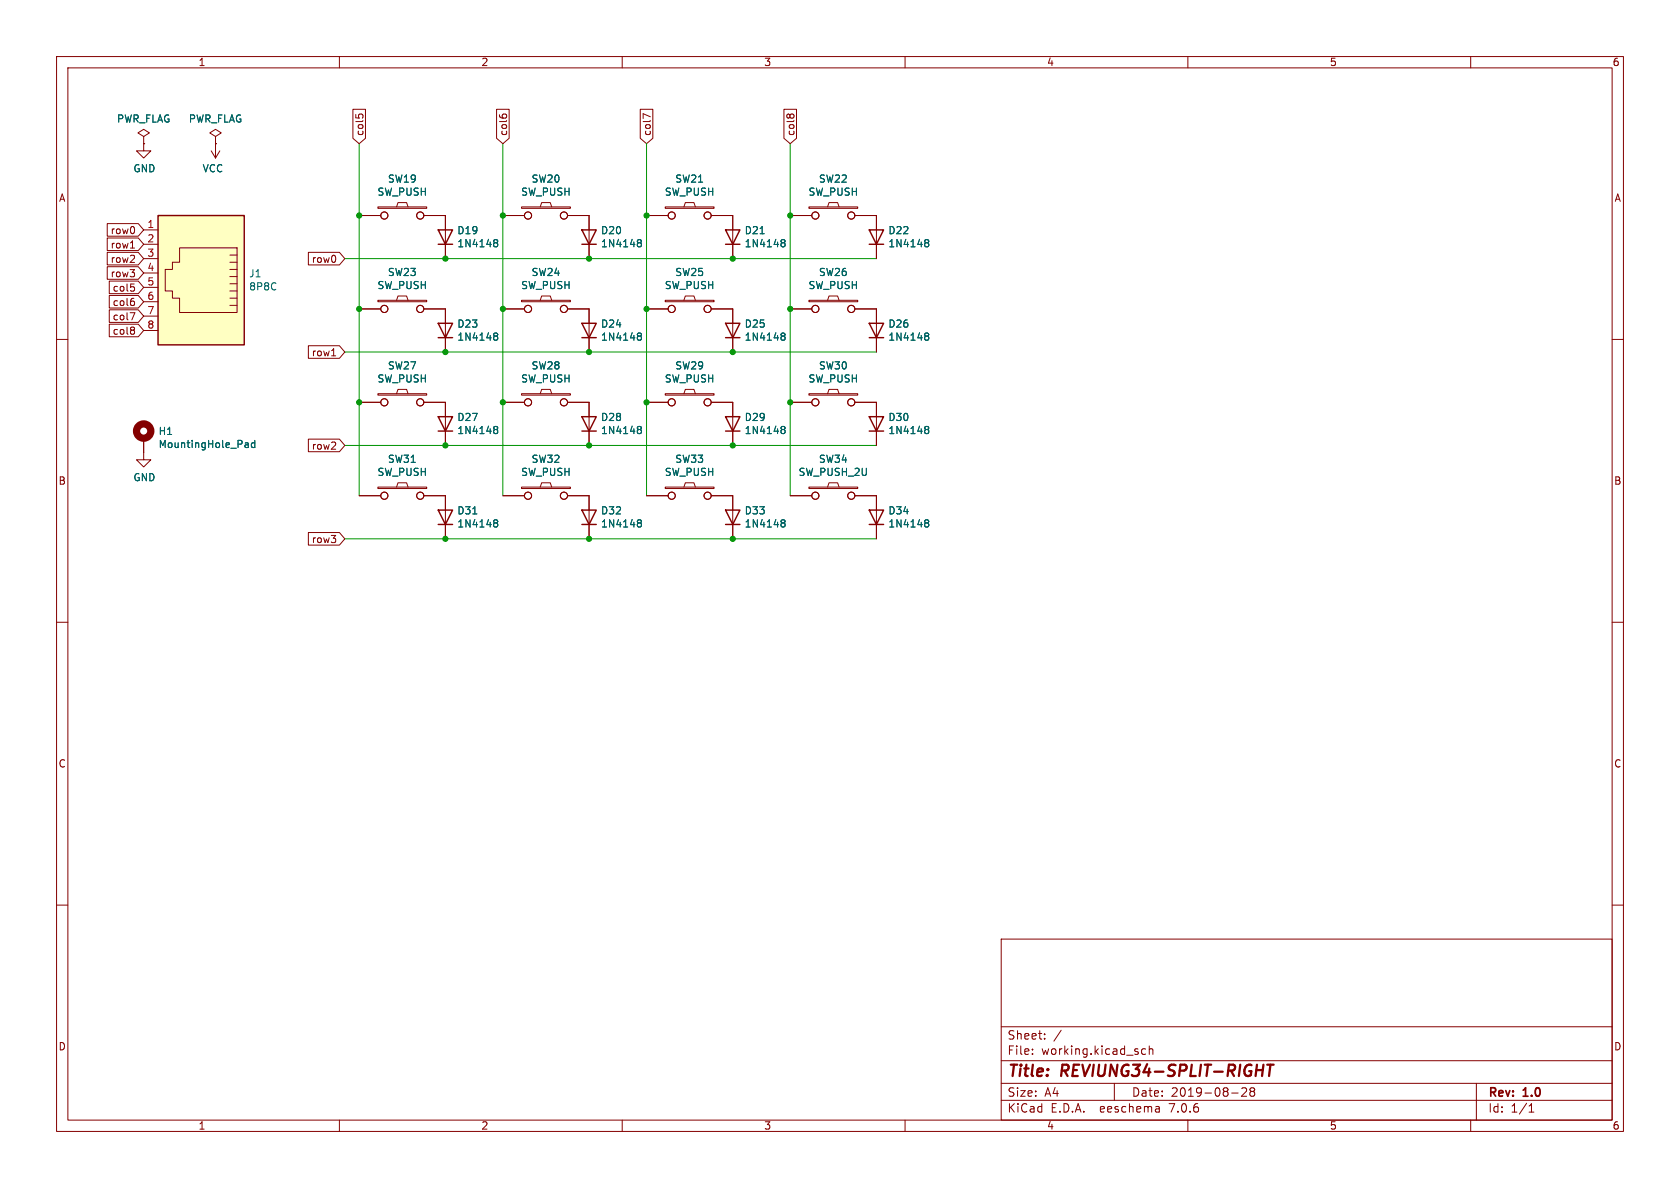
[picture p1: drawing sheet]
<svg xmlns="http://www.w3.org/2000/svg" width="297mm" height="210mm" viewBox="0 0 297 210" stroke-linecap="round" stroke-linejoin="round" font-family="sans-serif">
<g fill="none" stroke="#840000" stroke-width=".18">
<path d="M10 10h277v190h-277zM12 12h273v186h-273zM60 10v2M62.4 19.3h2.2v5.1l-1.1 1-1.1-1zM87.8 19.3h2.2v5.1l-1.1 1-1.1-1zM110 10v2M113.2 19.3h2.2v5.1l-1.1 1-1.1-1zM138.6 19.3h2.2v5.1l-1.1 1-1.1-1zM160 10v2M210 10v2M260 10v2M19 39.5h5.4l1 1.1-1 1.2h-5.4z"/>
<path d="M25.4 25.4v1.3h1.3l-1.3 1.2-1.3-1.2h1.3M25.4 24.1l1-.6-1-.6-1 .6 1 .6v1.3M25.4 25.4h.1M37.3 26.7l.8 1.2M38.1 24.1l1-.6-1-.6-1 .6 1 .6v1.3M38.1 25.4h.1M38.1 25.4v2.5M38.9 26.7l-.8 1.2M62.9 20.2v.6M63.4 20.4l.2-.2h.3l.3 .2M63.5 38.1h3.8M66.8 36.6h8.6v.2h-8.6z"/>
<path d="M70.1 36.6l.3-.8h1.5l.2 .8M74.9 38.1h3.8v7.6M88.3 20.3v.2M88.8 20.4l.2-.2h.3l.3 .2M88.9 38.1h3.8M92.2 36.6h8.6v.2h-8.6zM95.5 36.6l.3-.8h1.5l.2 .8M100.3 38.1h3.8v7.6M114.3 38.1h3.8M115 20.6l-1.3-.5v.8M117.6 36.6h8.6v.2h-8.6zM120.9 36.6l.3-.8h1.5l.2 .8"/>
<path d="M125.7 38.1h3.8v7.6M139.1 20.4l.2-.2 .3 .2 .3-.2h.2l.3 .2M139.7 38.1h3.8M143 36.6h8.6v.2h-8.6zM146.3 36.6l.3-.8h1.5l.2 .8M151.1 38.1h3.8v7.6M10 60h2M19 42.1h5.4l1 1.1-1 1.1h-5.4zM19 44.6h5.4l1 1.1-1 1.1h-5.4zM19 47.1h5.4l1 1.2-1 1.1h-5.4zM19.3 54.8h5.1l1 1.1-1 1.1h-5.1zM19.3 49.7h5.1l1 1.1-1 1.1h-5.1z"/>
<path d="M19.3 52.2h5.1l1 1.1-1 1.2h-5.1zM19.3 57.3h5.1l1 1.1-1 1.1h-5.1zM23 55.3h.8l-.5 1.3M23.1 43.9h.7M23.1 50.2h.6M23.4 52.7h.3M23.5 50.7l.3 .2v.3l-.3 .3M23.5 53.2l.3 .3v.3l-.3 .2M23.5 57.8l.3 .3-.3 .3 .3 .2v.2l-.3 .3M25.4 40.6h2.5M25.4 43.2h2.5M25.4 45.7h2.5"/>
<path d="M25.4 48.3h2.5M25.4 50.8h2.5M25.4 53.3h2.5M25.4 55.9h2.5M25.4 58.4h2.5M31.7 43.8h10.2v11.4h-10.2v-2.5h-1.2v-1.3h-1.3v-3.8h1.3v-1.2h1.2zM40.6 45.1h1.3M40.6 46.4h1.3M40.6 47.6h1.3M40.6 48.9h1.3M40.6 50.2h1.3M40.6 51.4h1.3"/>
<path d="M40.6 52.7h1.3M40.6 54h1.3M54.5 44.6h5.5l1 1.1-1 1.1h-5.5zM63.5 54.6h3.8M66.8 53.1h8.6v.2h-8.6zM70.1 53.1l.3-.8h1.5l.2 .8M74.9 54.6h3.8v7.6M88.9 54.6h3.8M92.2 53.1h8.6v.2h-8.6zM95.5 53.1l.3-.8h1.5l.2 .8M100.3 54.6h3.8v7.6M114.3 54.6h3.8"/>
<path d="M117.6 53.1h8.6v.2h-8.6zM120.9 53.1l.3-.8h1.5l.2 .8M125.7 54.6h3.8v7.6M139.7 54.6h3.8M143 53.1h8.6v.2h-8.6zM146.3 53.1l.3-.8h1.5l.2 .8M151.1 54.6h3.8v7.6M285 60h2M25.4 77.5v3.8h1.3l-1.3 1.3-1.3-1.3h1.3M54.5 61.1h5.5l1 1.1-1 1.1h-5.5zM54.5 77.6h5.5l1 1.1-1 1.2h-5.5zM58.6 62.9h.7"/>
<path d="M63.5 71.1h3.8M66.8 69.6h8.6v.3h-8.6zM70.1 69.6l.3-.8h1.5l.2 .8M74.9 71.1h3.8v7.6M88.9 71.1h3.8M92.2 69.6h8.6v.3h-8.6zM95.5 69.6l.3-.8h1.5l.2 .8M100.3 71.1h3.8v7.6M114.3 71.1h3.8M117.6 69.6h8.6v.3h-8.6zM120.9 69.6l.3-.8h1.5l.2 .8M125.7 71.1h3.8v7.6"/>
<path d="M139.7 71.1h3.8M143 69.6h8.6v.3h-8.6zM146.3 69.6l.3-.8h1.5l.2 .8M151.1 71.1h3.8v7.6M54.5 94.1h5.5l1 1.2-1 1.1h-5.5zM63.5 87.6h3.8M66.8 86.1h8.6v.3h-8.6zM70.1 86.1l.3-.8h1.5l.2 .8M74.9 87.6h3.8v7.7M88.9 87.6h3.8M92.2 86.1h8.6v.3h-8.6zM95.5 86.1l.3-.8h1.5l.2 .8"/>
<path d="M100.3 87.6h3.8v7.7M114.3 87.6h3.8M117.6 86.1h8.6v.3h-8.6zM120.9 86.1l.3-.8h1.5l.2 .8M125.7 87.6h3.8v7.7M139.7 87.6h3.8M143 86.1h8.6v.3h-8.6zM146.3 86.1l.3-.8h1.5l.2 .8M151.1 87.6h3.8v7.7M10 110h2M285 110h2M10 160h2"/>
<path d="M285 160h2M177 166h108v32h-108zM60 198v2M110 198v2M160 198v2M177 194.5h108M177 191.5h108M177 187.5h108M177 181.5h108M182.5 186.3v.1M182.5 185.5v.1M184.7 183.6v.1"/>
<path d="M184.7 182.8v.1M187.6 182.1l-1.3 2M197 191.5v3M202.5 185.5l-.4-.1-.3 .3v.4l.2 .2h.5M203.2 185.5l.2-.1 .3 .1 .1 .9M203.2 184.9v1.5M204.9 195.7l.1 .9M205 196.5l-.2 .1M205 196h-.2M210 198v2M217.7 193.2h1.2M219.5 192.4l.6-.1 .2 .1 .1 .3-.9 1.1h.9"/>
<path d="M221.2 192.9l-.2-.2 .2-.4 .5 .1 .1 .2-.3 .3M221.2 192.9l-.2 .3v.3l.2 .3 .5-.1 .1-.2-.1-.4-.2-.2M221.2 192.9h.3M260 198v2M261 191.5v6.5M270.3 196.6h.9M270.3 195.5l.4-.4v1.5"/>
<circle cx="67.9" cy="38.1" r=".63"/>
<circle cx="74.3" cy="38.1" r=".63"/>
<circle cx="93.3" cy="38.1" r=".63"/>
<circle cx="99.7" cy="38.1" r=".63"/>
<circle cx="118.7" cy="38.1" r=".63"/>
<circle cx="125.1" cy="38.1" r=".63"/>
<circle cx="144.1" cy="38.1" r=".63"/>
<circle cx="150.5" cy="38.1" r=".63"/>
<circle cx="67.9" cy="54.6" r=".63"/>
<circle cx="74.3" cy="54.6" r=".63"/>
<circle cx="93.3" cy="54.6" r=".63"/>
<circle cx="99.7" cy="54.6" r=".63"/>
<circle cx="118.7" cy="54.6" r=".63"/>
<circle cx="125.1" cy="54.6" r=".63"/>
<circle cx="144.1" cy="54.6" r=".63"/>
<circle cx="150.5" cy="54.6" r=".63"/>
<circle cx="67.9" cy="71.1" r=".63"/>
<circle cx="74.3" cy="71.1" r=".63"/>
<circle cx="93.3" cy="71.1" r=".63"/>
<circle cx="99.7" cy="71.1" r=".63"/>
<circle cx="118.7" cy="71.1" r=".63"/>
<circle cx="125.1" cy="71.1" r=".63"/>
<circle cx="144.1" cy="71.1" r=".63"/>
<circle cx="150.5" cy="71.1" r=".63"/>
<circle cx="67.9" cy="87.6" r=".63"/>
<circle cx="74.3" cy="87.6" r=".63"/>
<circle cx="93.3" cy="87.6" r=".63"/>
<circle cx="99.7" cy="87.6" r=".63"/>
<circle cx="118.7" cy="87.6" r=".63"/>
<circle cx="125.1" cy="87.6" r=".63"/>
<circle cx="144.1" cy="87.6" r=".63"/>
<circle cx="150.5" cy="87.6" r=".63"/>
</g>
<path d="M222.1 189.2h1.1M223.4 188.2l-.3 2M224 188.2h1.2M224.6 188.2l-.3 2" fill="none" stroke="#840000" stroke-width=".4"/>
<g fill="none" stroke="#840000" stroke-width=".25">
<path d="M27.9 38.1h15.3v22.9h-15.3zM77.5 57.2h2.5l-1.3 2.5zM77.5 40.6h2.5l-1.3 2.6zM77.5 59.7h2.5M77.5 43.2h2.5M102.9 57.2h2.5l-1.3 2.5zM102.9 40.6h2.5l-1.3 2.6zM102.9 59.7h2.5M102.9 43.2h2.5M128.3 40.6h2.5l-1.3 2.6zM128.3 57.2h2.5l-1.3 2.5zM128.3 59.7h2.5"/>
<path d="M128.3 43.2h2.5M153.7 40.6h2.5l-1.3 2.6zM153.7 57.2h2.5l-1.3 2.5zM153.7 59.7h2.5M153.7 43.2h2.5M77.5 73.7h2.5l-1.3 2.5zM77.5 76.2h2.5M102.9 73.7h2.5l-1.3 2.5zM102.9 76.2h2.5M128.3 73.7h2.5l-1.3 2.5zM128.3 76.2h2.5M153.7 73.7h2.5l-1.3 2.5z"/>
<path d="M153.7 76.2h2.5M77.5 90.2h2.5l-1.3 2.5zM77.5 92.7h2.5M102.9 90.2h2.5l-1.3 2.5zM102.9 92.7h2.5M128.3 90.2h2.5l-1.3 2.5zM128.3 92.7h2.5M153.7 90.2h2.5l-1.3 2.5zM153.7 92.7h2.5"/>
</g>
<g fill="none" stroke="#006464" stroke-width=".18">
<path d="M87.4 58.9h.4l.1 .1 .1 .2-.2 .2M87.4 59.4h.1M87.4 42.4h.4l.1 .1 .1 .2-.2 .2M87.4 42.8l.1 .1M87.5 59.4h.3M87.5 59.4l-.1 .1M87.5 42.9h.3M87.5 42.9l-.1 .1M87.8 59.4l.2 .3-.1 .3-.1 .1h-.4M87.8 42.9l.2 .2-.1 .4-.1 .1h-.4M112.8 59.4h.1M112.8 58.9h.4l.1 .1 .1 .2-.2 .2"/>
<path d="M112.8 42.4h.4l.1 .1 .1 .2-.2 .2M112.8 42.8l.1 .1M112.9 59.4h.3M112.9 59.4l-.1 .1M112.9 42.9h.3M112.9 42.9l-.1 .1M113.2 42.9l.2 .2-.1 .4-.1 .1h-.4M113.2 59.4l.2 .3-.1 .3-.1 .1h-.4M134.4 41.3h.7M138.2 58.9h.4l.1 .1 .1 .2-.2 .2M138.2 42.8l.1 .1M138.2 42.4h.4l.1 .1 .1 .2-.2 .2"/>
<path d="M138.2 59.4h.1M138.3 59.4h.3M138.3 42.9h.3M138.3 42.9l-.1 .1M138.3 59.4l-.1 .1M138.6 59.4l.2 .3-.1 .3-.1 .1h-.4M138.6 42.9l.2 .2-.1 .4-.1 .1h-.4M163.6 58.9h.4l.1 .1 .1 .2-.2 .2M163.6 42.4h.4l.1 .1 .1 .2-.2 .2M163.6 42.8l.1 .1M163.6 59.4h.1M163.7 59.4h.3"/>
<path d="M163.7 42.9h.3M163.7 42.9l-.1 .1M163.7 59.4l-.1 .1M164 59.4l.2 .3-.1 .3-.1 .1h-.4M164 42.9l.2 .2-.1 .4-.1 .1h-.4M43.5 78.3h.3l.1 .8M43.9 79.1h-.4M43.9 78.6h-.4M45 78.3h-.3l-.3 .2 .2 .6h.4M45 77.8v1.3M87.4 75.4h.4l.1 .1 .1 .2-.2 .2M87.4 75.9h.1"/>
<path d="M87.5 75.9h.3M87.5 75.9l-.1 .1M87.8 75.9l.2 .3-.1 .3-.1 .2-.4-.1M112.8 75.4h.4l.1 .1 .1 .2-.2 .2M112.8 75.9h.1M112.9 75.9h.3M112.9 75.9l-.1 .1M113.2 75.9l.2 .3-.1 .3-.1 .2-.4-.1M138.2 75.4h.4l.1 .1 .1 .2-.2 .2M138.2 75.9h.1M138.3 75.9h.3M138.3 75.9l-.1 .1"/>
<path d="M138.6 75.9l.2 .3-.1 .3-.1 .2-.4-.1M163.6 75.4h.4l.1 .1 .1 .2-.2 .2M163.6 75.9h.1M163.7 75.9h.3M163.7 75.9l-.1 .1M164 75.9l.2 .3-.1 .3-.1 .2-.4-.1M83.6 90.9h.7M87.4 92l.4-.1 .1 .1 .1 .2-.2 .2M87.4 92.4h.1M87.5 92.4h.3M87.5 92.4l-.1 .1M87.8 92.4l.2 .3-.1 .3-.1 .2-.4-.1"/>
<path d="M112.8 92l.4-.1 .1 .1 .1 .2-.2 .2M112.8 92.4h.1M112.9 92.4h.3M112.9 92.4l-.1 .1M113.2 92.4l.2 .3-.1 .3-.1 .2-.4-.1M138.2 92l.4-.1 .1 .1 .1 .2-.2 .2M138.2 92.4h.1M138.3 92.4h.3M138.3 92.4l-.1 .1M138.6 92.4l.2 .3-.1 .3-.1 .2-.4-.1M163.6 92l.4-.1 .1 .1 .1 .2-.2 .2M163.6 92.4h.1"/>
<path d="M163.7 92.4h.3M163.7 92.4l-.1 .1M164 92.4l.2 .3-.1 .3-.1 .2-.4-.1"/>
</g>
<path d="M27.9 38.1h15.3v22.9h-15.3z" fill="#ffffc2" stroke="#ffffc2" stroke-width=".18"/>
<circle cx="25.4" cy="76.2" r="1.27" fill="none" stroke="#840000" stroke-width="1.3"/>
<path d="M63.5 25.4v62.2M88.9 25.4v62.2M114.3 25.4v62.2M139.7 25.4v62.2M61 45.7h93.9M61 78.7h93.9M61 62.2h93.9M61 95.3h93.9" fill="none" stroke="#009600" stroke-width=".18"/>
<g fill="#009600" stroke="#009600" stroke-width=".18">
<circle cx="114.3" cy="38.1" r=".46"/>
<circle cx="129.5" cy="45.7" r=".46"/>
<circle cx="139.7" cy="54.6" r=".46"/>
<circle cx="104.1" cy="45.7" r=".46"/>
<circle cx="104.1" cy="62.2" r=".46"/>
<circle cx="139.7" cy="38.1" r=".46"/>
<circle cx="114.3" cy="54.6" r=".46"/>
<circle cx="129.5" cy="62.2" r=".46"/>
<circle cx="139.7" cy="71.1" r=".46"/>
<circle cx="129.5" cy="78.7" r=".46"/>
<circle cx="114.3" cy="71.1" r=".46"/>
<circle cx="104.1" cy="95.3" r=".46"/>
<circle cx="129.5" cy="95.3" r=".46"/>
<circle cx="104.1" cy="78.7" r=".46"/>
<circle cx="88.9" cy="71.1" r=".46"/>
<circle cx="78.7" cy="95.3" r=".46"/>
<circle cx="78.7" cy="78.7" r=".46"/>
<circle cx="78.7" cy="62.2" r=".46"/>
<circle cx="88.9" cy="38.1" r=".46"/>
<circle cx="78.7" cy="45.7" r=".46"/>
<circle cx="88.9" cy="54.6" r=".46"/>
<circle cx="63.5" cy="71.1" r=".46"/>
<circle cx="63.5" cy="54.6" r=".46"/>
<circle cx="63.5" cy="38.1" r=".46"/>
</g>
<g font-size="2.8" fill="#840000">
<text x="178" y="190.9">Title:</text>
<text x="187.7" y="190.9">REVIUNG34-SPLIT-RIGHT</text>
</g>
<g font-size="2.1" fill="#840000">
<text x="178" y="184">Sheet:</text>
<text x="178" y="186.7">File:</text>
<text x="184.1" y="186.7">working.kicad_sch</text>
<text x="178" y="196.9">KiCad</text>
<text x="178" y="194.1">Size:</text>
<text x="184.7" y="194.1">A4</text>
<text x="185.7" y="196.9">E.D.A.</text>
<text x="194.6" y="196.9">eeschema</text>
<text x="200" y="194.1">Date:</text>
<text x="207" y="196.9">7.0.6</text>
<text x="207" y="194.1">2019-08-28</text>
<text x="263" y="194.3">Rev:</text>
<text x="263" y="196.9">Id:</text>
<text x="267.1" y="196.9">1/1</text>
<text x="269.4" y="194.3">1.0</text>
</g>
<g font-size="1.8" fill="#840000">
<text x="35" y="11.9">1</text>
<text x="85" y="11.9">2</text>
<text x="135" y="11.9">3</text>
<text x="185" y="11.9">4</text>
<text x="235" y="11.9">5</text>
<text x="285" y="11.9">6</text>
<text x="64.5" y="24.1" transform="rotate(-90 64.5 24.1)">col5</text>
<text x="89.9" y="24.1" transform="rotate(-90 89.9 24.1)">col6</text>
<text x="115.3" y="24.1" transform="rotate(-90 115.3 24.1)">col7</text>
<text x="140.7" y="24.1" transform="rotate(-90 140.7 24.1)">col8</text>
<text x="10.3" y="35.9">A</text>
<text x="285.3" y="35.9">A</text>
<text x="19.5" y="41.6">row0</text>
<text x="19.5" y="44.1">row1</text>
<text x="19.5" y="46.7">row2</text>
<text x="55" y="46.7">row0</text>
<text x="19.5" y="49.2">row3</text>
<text x="19.8" y="51.8">col5</text>
<text x="19.8" y="56.8">col7</text>
<text x="19.8" y="54.3">col6</text>
<text x="19.8" y="59.4">col8</text>
<text x="55" y="63.2">row1</text>
<text x="55" y="79.7">row2</text>
<text x="10.3" y="85.9">B</text>
<text x="285.3" y="85.9">B</text>
<text x="55" y="96.2">row3</text>
<text x="10.3" y="135.9">C</text>
<text x="285.3" y="135.9">C</text>
<text x="10.3" y="185.9">D</text>
<text x="285.3" y="185.9">D</text>
<text x="35" y="199.9">1</text>
<text x="85" y="199.9">2</text>
<text x="135" y="199.9">3</text>
<text x="185" y="199.9">4</text>
<text x="235" y="199.9">5</text>
<text x="285" y="199.9">6</text>
</g>
<g font-size="1.8" fill="#006464">
<text x="20.6" y="21.9">PWR_FLAG</text>
<text x="33.3" y="21.9">PWR_FLAG</text>
<text x="23.5" y="30.7">GND</text>
<text x="35.7" y="30.7">VCC</text>
<text x="66.6" y="34.8">SW_PUSH</text>
<text x="68.5" y="32.5">SW19</text>
<text x="92" y="34.8">SW_PUSH</text>
<text x="93.9" y="32.5">SW20</text>
<text x="117.4" y="34.8">SW_PUSH</text>
<text x="119.3" y="32.5">SW21</text>
<text x="142.8" y="34.8">SW_PUSH</text>
<text x="144.7" y="32.5">SW22</text>
<text x="80.8" y="41.6">D19</text>
<text x="106.2" y="41.6">D20</text>
<text x="131.6" y="41.6">D21</text>
<text x="157" y="41.6">D22</text>
<text x="80.8" y="43.9">1N4148</text>
<text x="106.2" y="43.9">1N4148</text>
<text x="131.6" y="43.9">1N4148</text>
<text x="157" y="43.9">1N4148</text>
<text x="44" y="49.2">J1</text>
<text x="44" y="51.5">8P8C</text>
<text x="66.6" y="51.3">SW_PUSH</text>
<text x="68.5" y="49">SW23</text>
<text x="92" y="51.3">SW_PUSH</text>
<text x="93.9" y="49">SW24</text>
<text x="117.4" y="51.3">SW_PUSH</text>
<text x="119.3" y="49">SW25</text>
<text x="142.8" y="51.3">SW_PUSH</text>
<text x="144.7" y="49">SW26</text>
<text x="80.8" y="58.1">D23</text>
<text x="106.2" y="58.1">D24</text>
<text x="131.6" y="58.1">D25</text>
<text x="157" y="58.1">D26</text>
<text x="68.5" y="65.5">SW27</text>
<text x="80.8" y="60.4">1N4148</text>
<text x="93.9" y="65.5">SW28</text>
<text x="106.2" y="60.4">1N4148</text>
<text x="119.3" y="65.5">SW29</text>
<text x="131.6" y="60.4">1N4148</text>
<text x="144.7" y="65.5">SW30</text>
<text x="157" y="60.4">1N4148</text>
<text x="66.6" y="67.8">SW_PUSH</text>
<text x="92" y="67.8">SW_PUSH</text>
<text x="117.4" y="67.8">SW_PUSH</text>
<text x="142.8" y="67.8">SW_PUSH</text>
<text x="27.9" y="77.1">H1</text>
<text x="80.8" y="74.6">D27</text>
<text x="80.8" y="76.9">1N4148</text>
<text x="106.2" y="74.6">D28</text>
<text x="106.2" y="76.9">1N4148</text>
<text x="131.6" y="74.6">D29</text>
<text x="131.6" y="76.9">1N4148</text>
<text x="157" y="74.6">D30</text>
<text x="157" y="76.9">1N4148</text>
<text x="27.9" y="79.4">MountingHole_Pad</text>
<text x="68.5" y="82">SW31</text>
<text x="93.9" y="82">SW32</text>
<text x="119.3" y="82">SW33</text>
<text x="144.7" y="82">SW34</text>
<text x="23.5" y="85.3">GND</text>
<text x="66.6" y="84.3">SW_PUSH</text>
<text x="92" y="84.3">SW_PUSH</text>
<text x="117.4" y="84.3">SW_PUSH</text>
<text x="141.1" y="84.3">SW_PUSH_2U</text>
<text x="80.8" y="91.1">D31</text>
<text x="80.8" y="93.4">1N4148</text>
<text x="106.2" y="91.1">D32</text>
<text x="106.2" y="93.4">1N4148</text>
<text x="131.6" y="91.1">D33</text>
<text x="131.6" y="93.4">1N4148</text>
<text x="157" y="91.1">D34</text>
<text x="157" y="93.4">1N4148</text>
</g>
<g font-size="1.8" fill="#a90000">
<text x="26" y="40.4">1</text>
<text x="26" y="42.9">2</text>
<text x="26" y="45.5">3</text>
<text x="26" y="48">4</text>
<text x="26" y="50.5">5</text>
<text x="26" y="53.1">6</text>
<text x="26" y="55.6">7</text>
<text x="26" y="58.2">8</text>
</g>
</svg>
